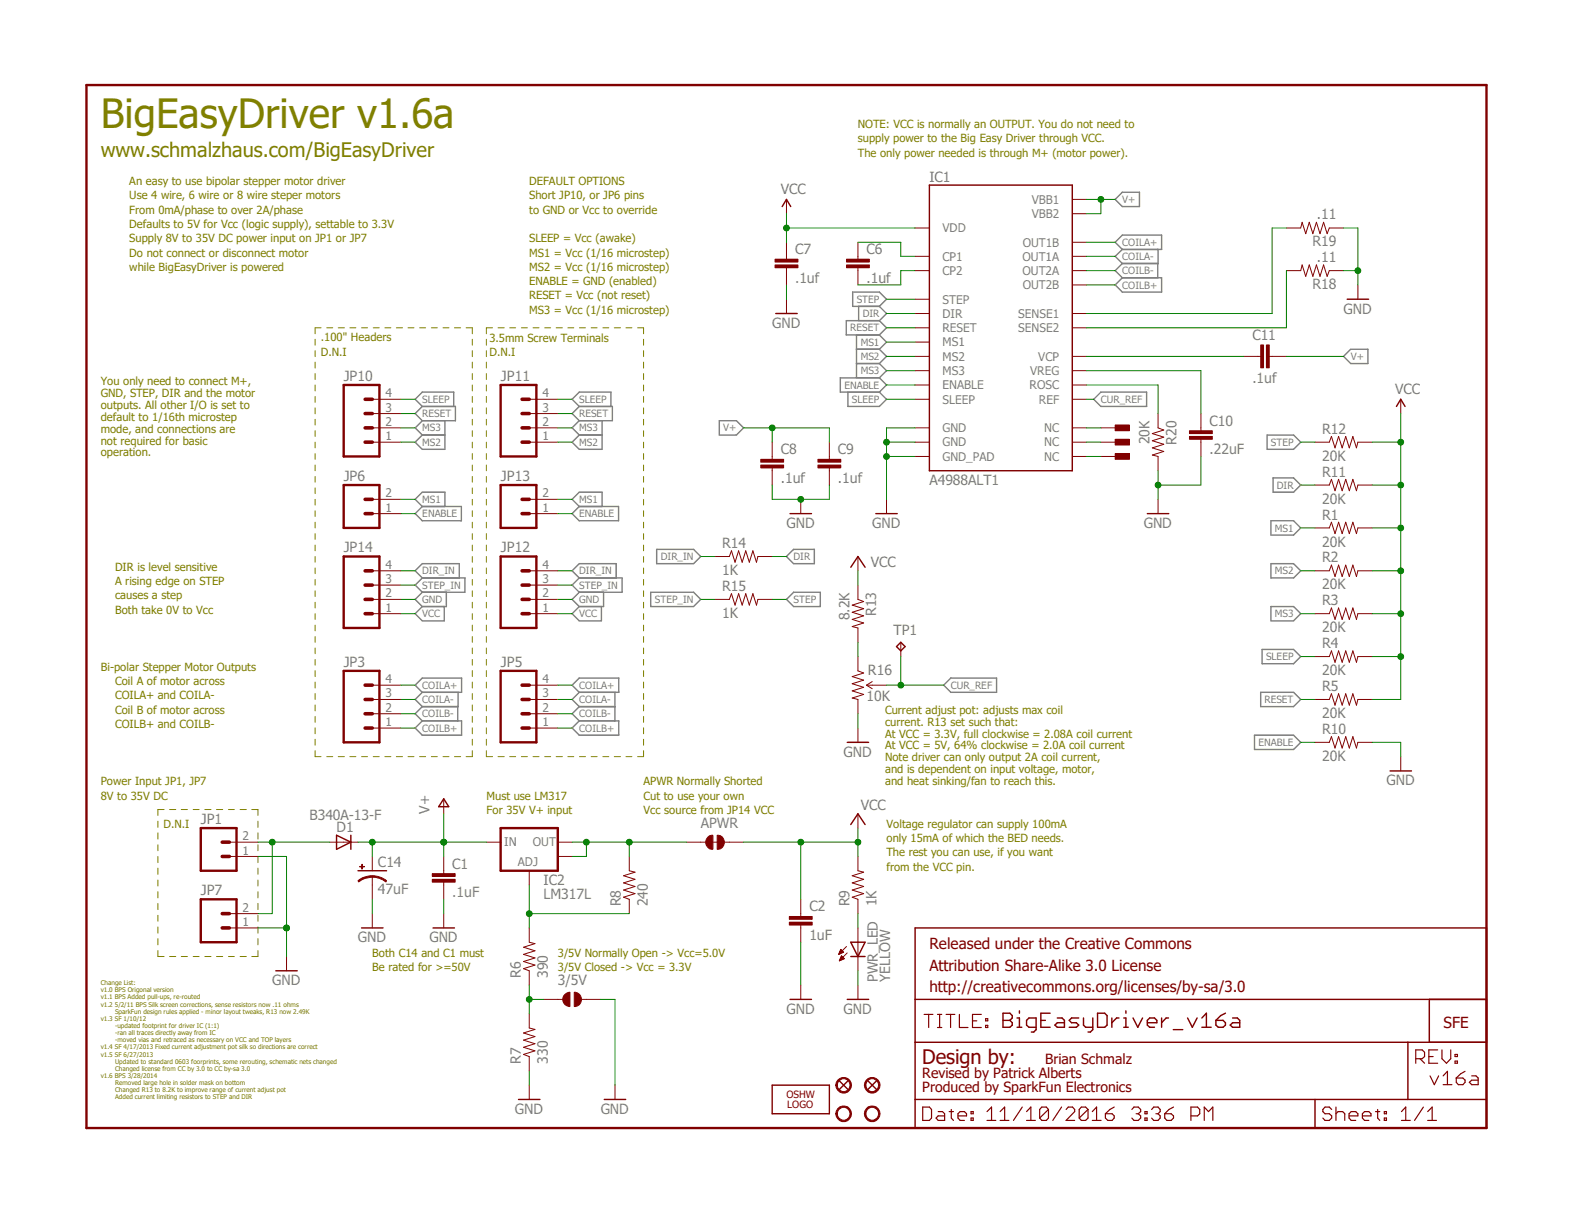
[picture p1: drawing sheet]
<svg xmlns="http://www.w3.org/2000/svg" width="279mm" height="216mm" viewBox="0 0 279 216" stroke-linecap="round" stroke-linejoin="round" font-family="sans-serif">
<path d="M14.9 14.9l249.6 186.1M264.5 14.9l-249.6 186.1" fill="none" stroke="#fff" stroke-width=".18"/>
<g fill="none" stroke="#808000" stroke-width=".18">
<path d="M57.1 58.3h-1.1v1M58.1 58.3h1M60.1 58.3h1.1M62.2 58.3h1M64.3 58.3h1M66.3 58.3h1.1M68.4 58.3h1.1M70.4 58.3h1.1M72.5 58.3h1.1M74.6 58.3h1M76.7 58.3h1M78.7 58.3h1.1"/>
<path d="M80.8 58.3h1.1M82.8 58.3h1.1v1M87.5 58.3h-1.1v1M88.5 58.3h1.1M90.6 58.3h1.1M92.7 58.3h1M94.7 58.3h1.1M96.8 58.3h1.1M98.8 58.3h1.1M100.9 58.3h1.1M103 58.3h1.1M105.1 58.3h1"/>
<path d="M107.1 58.3h1.1M109.2 58.3h1.1M111.3 58.3h1M113.3 58.3h1.1v1M56 60.3v1M56 62.3v1.1M56 64.3v1.1M56 66.4v1M56 68.4v1.1M56 70.4v1.1M56 72.5v1M56 74.5v1"/>
<path d="M56 76.5v1.1M56 78.6v1M83.9 60.3v1M83.9 62.3v1.1M83.9 64.3v1.1M83.9 66.4v1M83.9 68.4v1.1M83.9 70.4v1.1M83.9 72.5v1M83.9 74.5v1M83.9 76.5v1.1M83.9 78.6v1"/>
<path d="M86.4 60.3v1M86.4 62.3v1.1M86.4 64.3v1.1M86.4 66.4v1M86.4 68.4v1.1M86.4 70.4v1.1M86.4 72.5v1M86.4 74.5v1M86.4 76.5v1.1M86.4 78.6v1M114.4 60.3v1M114.4 62.3v1.1"/>
<path d="M114.4 64.3v1.1M114.4 66.4v1M114.4 68.4v1.1M114.4 70.4v1.1M114.4 72.5v1M114.4 74.5v1M114.4 76.5v1.1M114.4 78.6v1M56 80.6v1M56 82.6v1.1M56 84.7v1M56 86.7v1"/>
<path d="M56 88.7v1M56 90.8v1M56 92.8v1M56 94.8v1M56 96.9v1M56 98.9v1M83.9 80.6v1M83.9 82.6v1.1M83.9 84.7v1M83.9 86.7v1M83.9 88.7v1M83.9 90.8v1"/>
<path d="M83.9 92.8v1M83.9 94.8v1M83.9 96.9v1M83.9 98.9v1M86.4 80.6v1M86.4 82.6v1.1M86.4 84.7v1M86.4 86.7v1M86.4 88.7v1M86.4 90.8v1M86.4 92.8v1M86.4 94.8v1"/>
<path d="M86.4 96.9v1M86.4 98.9v1M114.4 80.6v1M114.4 82.6v1.1M114.4 84.7v1M114.4 86.7v1M114.4 88.7v1M114.4 90.8v1M114.4 92.8v1M114.4 94.8v1M114.4 96.9v1M114.4 98.9v1"/>
<path d="M56 100.9v1M56 103v1M56 105v1M56 107v1M56 109.1v1M56 111.1v1M56 113.1v1M56 115.1v1.1M56 117.2v1M56 119.2v1M83.9 100.9v1M83.9 103v1"/>
<path d="M83.9 105v1M83.9 107v1M83.9 109.1v1M83.9 111.1v1M83.9 113.1v1M83.9 115.1v1.1M83.9 117.2v1M83.9 119.2v1M86.4 100.9v1M86.4 103v1M86.4 105v1M86.4 107v1"/>
<path d="M86.4 109.1v1M86.4 111.1v1M86.4 113.1v1M86.4 115.1v1.1M86.4 117.2v1M86.4 119.2v1M114.4 100.9v1M114.4 103v1M114.4 105v1M114.4 107v1M114.4 109.1v1M114.4 111.1v1"/>
<path d="M114.4 113.1v1M114.4 115.1v1.1M114.4 117.2v1M114.4 119.2v1M56 133.4v1.1h1.1M56 121.2v1.1M56 123.2v1.1M56 125.3v1M56 127.3v1.1M56 129.3v1.1M56 131.4v1M58.1 134.5h1"/>
<path d="M60.1 134.5h1.1M62.2 134.5h1M64.3 134.5h1M66.3 134.5h1.1M68.4 134.5h1.1M70.4 134.5h1.1M72.5 134.5h1.1M74.6 134.5h1M76.7 134.5h1M78.7 134.5h1.1M80.8 134.5h1.1M83.9 121.2v1.1"/>
<path d="M83.9 123.2v1.1M83.9 125.3v1M83.9 127.3v1.1M83.9 129.3v1.1M83.9 131.4v1M83.9 133.4v1.1h-1.1M86.4 133.4v1.1h1.1M86.4 121.2v1.1M86.4 123.2v1.1M86.4 125.3v1M86.4 127.3v1.1M86.4 129.3v1.1"/>
<path d="M86.4 131.4v1M88.5 134.5h1.1M90.6 134.5h1.1M92.7 134.5h1M94.7 134.5h1.1M96.8 134.5h1.1M98.8 134.5h1.1M100.9 134.5h1.1M103 134.5h1.1M105.1 134.5h1M107.1 134.5h1.1M109.2 134.5h1.1"/>
<path d="M111.3 134.5h1M114.4 133.4v1.1h-1.1M114.4 121.2v1.1M114.4 123.2v1.1M114.4 125.3v1M114.4 127.3v1.1M114.4 129.3v1.1M114.4 131.4v1M28.1 145.9v1.1M28.1 148v1.1M28.1 150.1v1.1M28.1 152.2v1.1"/>
<path d="M28.1 154.3v1.1M28.1 156.4v1M28.1 158.5v1.1M29.2 143.8h-1.1v1.1M30.1 143.8h1.1M32.2 143.8h1.1M34.3 143.8h1.1M36.4 143.8h1.1M38.5 143.8h1.1M40.6 143.8h1.1M42.7 143.8h1.1M44.7 143.8h1.1v1.1"/>
<path d="M45.8 145.9v1.1M45.8 148v1.1M45.8 150.1v1.1M45.8 152.2v1.1M45.8 154.3v1.1M45.8 156.4v1M45.8 158.5v1.1M28.1 168.9v1.1h1.1M28.1 160.5v1.1M28.1 162.6v1.1M28.1 164.7v1.1M28.1 166.8v1.1"/>
<path d="M30.1 170h1.1M32.2 170h1.1M34.3 170h1.1M36.4 170h1.1M38.5 170h1.1M40.6 170h1.1M42.7 170h1.1M45.8 160.5v1.1M45.8 162.6v1.1M45.8 164.7v1.1M45.8 166.8v1.1M45.8 168.9v1.1h-1.1"/>
</g>
<g fill="none" stroke="#808080" stroke-width=".25">
<path d="M198.2 35.4l1.3-1.2h3v2.5h-3zM151.6 51.9h4.7l1.3 1.3-1.3 1.2h-4.7zM152.2 59.5v7.6M152.6 54.4v2.6M156.3 54.4l1.3 1.3-1.3 1.3M156.3 57h-5.9v2.5h5.9M156.3 59.5l1.3 1.3-1.3 1.3M156.3 57l1.3 1.3-1.3 1.2M198.2 50.6l1.3-1.2h7v2.5h-7zM198.2 43.1l1.3-1.3h7v2.5h-7zM199.5 46.8l-1.3 1.3 1.3 1.3M199.5 44.3l-1.3 1.3 1.3 1.2"/>
<path d="M205.8 46.8v2.6M205.8 44.3v2.5h-6.3M75.1 77.3h4M75.1 72.2h5.8v2.6h-5.8M75.1 72.2l-1.3-1.2 1.3-1.3h5.5v2.5M75.1 72.2l-1.3 1.3 1.3 1.3M75.1 74.8l-1.3 1.2 1.3 1.3M79.1 74.8v5h-4l-1.3-1.2 1.3-1.3M103 77.3h4M103 72.2h5.8v2.6h-5.8M103 72.2l-1.3-1.2 1.3-1.3h5.6v2.5M103 72.2l-1.3 1.3 1.3 1.3"/>
<path d="M103 74.8l-1.3 1.2 1.3 1.3M107 74.8v5h-4l-1.3-1.2 1.3-1.3M127.8 74.8h3.1l1.3 1.2-1.3 1.3h-3.1zM150.7 69.7v2.5h5.6l1.3-1.2-1.3-1.3M152.2 62.1h4.1M152.2 64.6h4.1M156.3 67.1h-6.9v2.6h6.9M156.3 62.1l1.3 1.2-1.3 1.3M156.3 67.1l1.3 1.3-1.3 1.3M156.3 64.6l1.3 1.3-1.3 1.2M194.4 71l1.3-1.3h8.1v2.5h-8.1zM225.2 77.3h4.7l1.3 1.3-1.3 1.2h-4.7z"/>
<path d="M238.8 63.3l1.3-1.2h3v2.5h-3zM75.1 90l-1.3-1.3 1.3-1.2h4v2.5M75.1 90h6.9v2.5h-6.9l-1.3-1.2zM103 90l-1.3-1.3 1.3-1.2h4v2.5M103 90h6.9v2.5h-6.9l-1.3-1.2zM116.7 97.6h6.6l1.2 1.3-1.2 1.3h-6.6zM139.8 98.9l1.3-1.3h3.6v2.6h-3.6zM225.9 92.5h4l1.3 1.3-1.3 1.3h-4zM226.3 84.9h3.6l1.3 1.3-1.3 1.3h-3.6zM75.1 105.2l-1.3 1.3 1.3 1.3M75.1 102.7h7.5v2.5h-7.5M75.1 107.8l-1.3 1.3 1.3 1.2h3.9v-2.5"/>
<path d="M75.1 102.7l-1.3-1.3 1.3-1.2h6.5v2.5M75.1 102.7l-1.3 1.3 1.3 1.2M79.3 105.2v2.6h-4.2M103 102.7h7.6v2.5h-7.6M103 105.2l-1.3 1.3 1.3 1.3M103 107.8l-1.3 1.3 1.3 1.2h3.9v-2.5M103 102.7l-1.3-1.3 1.3-1.2h6.5v2.5M103 102.7l-1.3 1.3 1.3 1.2M107.3 105.2v2.6h-4.3M115.7 105.2h7.6l1.2 1.3-1.2 1.3h-7.6zM141.1 105.2h4.7v2.6h-4.7l-1.3-1.3zM224.3 115.4h5.6l1.3 1.3-1.3 1.2h-5.6z"/>
<path d="M225.9 107.8h4l1.3 1.3-1.3 1.2h-4zM225.9 100.2h4l1.3 1.2-1.3 1.3h-4zM73.8 121.8l1.3-1.3h6.9v2.5h-6.9zM73.8 129.4l1.3-1.3h6.9v2.5h-6.9zM75.1 125.6l-1.3 1.2 1.3 1.3M75.1 123l-1.3 1.3 1.3 1.3M81.4 125.6v2.5M81.4 123v2.6h-6.3M101.7 121.8l1.3-1.3h7v2.5h-7zM103 128.1h7v2.5h-7l-1.3-1.2zM103 125.6h6.3M103 125.6l-1.3 1.2 1.3 1.3"/>
<path d="M103 123l-1.3 1.3 1.3 1.3M109.3 123v5.1M167.7 121.8l1.3-1.3h8.1v2.5h-8.1zM223 130.6h6.9l1.3 1.3-1.3 1.3h-6.9zM224.1 123h5.8l1.3 1.3-1.3 1.3h-5.8z"/>
</g>
<g fill="none" stroke="#800000" stroke-width=".18">
<path d="M152.5 98.9v2.5M152.5 129.4v2.5M78.9 142.1v2.5M78.9 154.7v.5M78.9 156.8v.5M111.8 152.2v2.5l1.1 .3-2.1 .6 2.1 .7-2.1 .6 2.1 .6-2.1 .7 2.1 .6-2.1 .6 1 .4v2.5M126.6 149.6h1M152.5 144.6v2.6M152.5 152.2v2.5l1 .3-2 .6 2 .7-2 .6 2 .6-2 .7 2 .6-2 .6 1 .4v2.5M94.1 164.9v2.5l1 .3-2.1 .6 2.1 .7-2.1 .6 2.1 .6-2.1 .7 2.1 .6-2.1 .6 1.1 .4v2.5M149.1 169.5h.1M149.1 169.5h.3"/>
<path d="M149.2 169.3h.4M149.2 169.2h.7M149.2 170.7h.1M149.3 169.1h.5M149.3 170.6h.2M149.3 170.5h.4M149.3 169h.4M149.3 170.4h.6M149.4 168.9h.2M149.4 170.3h.6M149.4 168.8h.2M149.4 170.2h.5"/>
<path d="M149.4 168.7l.5 .5-.8 .4zM149.4 168.7h.1M149.4 170.1h.5M149.5 170.1h.3M149.5 170h.2M149.6 169.8l.5 .5-.9 .4zM149.6 169.9h.1M150.5 168.2l-1.4 1.4M150.6 169.3l-1.4 1.4M152.5 164.9v7.6"/>
</g>
<g fill="none" stroke="#800000" stroke-width=".21">
<path d="M164 196.7h1.2l.4 .4v1.6l-.4 .4h-1.2zM164.3 180.3h1.5M165.1 180.3v2.3M166.6 180.3h.8M166.6 182.6h.8M166.8 197.5h.7l.4 .4v1.2h-1.1l-.4-.4 .4-.4h1.1M167 180.3v2.3M168.1 180.3h1.6M168.7 197.5h.8M169 180.3v2.3M169.1 197.1v1.6l.4 .4M170.3 198.3h1.5v-.4l-.4-.4h-.8l-.3 .4v.8l.3 .4h.8"/>
<path d="M170.5 180.3v2.3h1.5M172.6 198.7h.4v.4h-.4zM172.6 197.5h.4v.4h-.4zM172.8 181.4h.8M174.4 180.3h-1.6v2.3h1.6M175.2 182.2h.4v.4h-.4zM175.2 181h.4v.4h-.4zM175.4 199.1h1.6M175.4 197.5l.8-.8v2.4M177.8 199.1h1.5M177.8 197.5l.8-.8v2.4M181.7 196.7l-1.6 2.4"/>
<path d="M182.5 199.1h1.5M182.5 197.5l.7-.8v2.4M186.4 197.1v1.6l-.4 .4h-.8l-.4-.4M186.4 197.1l-.4-.4h-.8l-.4 .4v1.6M186.4 197.1l-1.6 1.6M188.7 196.7l-1.6 2.4M189.5 197.1l.4-.4h.7l.4 .4v.4l-1.5 1.6h1.5M193.4 197.1v1.6l-.4 .4h-.8l-.4-.4M193.4 197.1l-.4-.4h-.8l-.4 .4v1.6M193.4 197.1l-1.6 1.6M194.1 199.1h1.6M194.1 197.5l.8-.8v2.4"/>
<path d="M196.5 197.9h1.2l.3 .4v.4l-.3 .4h-.8l-.4-.4zM198 196.7l-.7 .4-.8 .8M201.2 197.1l.3-.4h.8l.4 .4v.4l-.4 .4M201.9 197.9h.4M202.3 197.9l.4 .4v.4l-.4 .4h-.8l-.3-.4M203.5 198.7h.4v.4h-.4zM203.5 197.5h.4v.4h-.4zM204.7 197.1l.4-.4h.7l.4 .4v.4l-.4 .4M205.4 197.9h.4M205.8 197.9l.4 .4v.4l-.4 .4h-.7l-.4-.4M207 197.9h1.2l.4 .4v.4l-.4 .4h-.8l-.4-.4zM208.6 196.7l-.8 .4-.8 .8"/>
<path d="M211.7 198.3h1.2l.3-.4v-.8l-.3-.4h-1.2v2.4M214 199.1v-2.4l.8 .8 .8-.8v2.4M236.7 197.1l-.4-.4h-.8l-.4 .4v.4l.4 .4h.8l.4 .4v.4l-.4 .4h-.8l-.4-.4M237.4 197.9l.4-.4h.8l.4 .4v1.2M237.4 196.7v2.4M239.8 198.3h1.5v-.4l-.3-.4h-.8l-.4 .4v.8l.4 .4h.8M242.1 198.3h1.6v-.4l-.4-.4h-.8l-.4 .4v.8l.4 .4h.8M244.5 197.5h.7M244.9 197.1v1.6l.3 .4M246 198.7h.4v.4h-.4zM246 197.5h.4v.4h-.4zM249.1 199.1h1.6"/>
<path d="M249.1 197.5l.8-.8v2.4M251.6 188.1h1.2l.4-.4v-.7l-.4-.4h-1.2v2.3M252.4 188.1l.8 .8M253 196.7l-1.6 2.4M253.7 199.1h1.6M253.7 197.5l.9-.8v2.4M254 187.7h.7M254.2 191.2l.7 1.5 .8-1.5M255.5 186.6h-1.5v2.3h1.5M256.3 186.6v1.5l.8 .8 .8-.8v-1.5M256.5 191.2l.8-.8v2.3M256.5 192.7h1.6"/>
<path d="M258.6 188.6h.4v.3h-.4zM258.6 187.4h.4v.3h-.4zM258.8 191.6h1.2l.4 .3v.4l-.4 .4h-.8l-.4-.4zM260.4 190.4l-.8 .4-.8 .8M261.6 191.2h.7l.4 .4v1.1h-1.1l-.4-.4 .4-.4h1.1"/>
</g>
<g fill="none" stroke="#800000" stroke-width=".25">
<path d="M151.2 100.8l1.3-1.9 1.3 1.9M150.6 131.9h3.8M78.9 141.9l.9 1.4h-1.8zM151.2 146.5l1.3-1.9 1.3 1.9M151.2 167.4h2.6l-1.3 2.6zM151.2 170h2.6M162.6 164.9h101.6v35.5h-101.6zM162.6 177.6h101.6M181.2 179.6v.4M200.1 179.6v.4M162.6 185.2h101.6M162.6 195.4h101.6"/>
<path d="M178.3 180h1.2l.4 .5v.4l-.4 .4 .4 .4v.5l-.4 .3h-1.2zM178.3 181.3h1.2M180.8 182.5h.8M180.8 180.9h.4v1.6M184.1 182.5h-1.2l-.4-.3v-.9l.4-.4h1.2v2.1l-.4 .4h-.4M185 181.3h.8M186.6 180h-1.6v2.5h1.6M187.9 180.9h.9l.4 .4v1.2h-1.3l-.4-.3 .4-.5h1.3M191.7 180.9h-1.2l-.5 .4 .5 .4h.8l.4 .5-.4 .3h-1.3M192.6 180.9v1.3l.4 .3h1.2M194.2 180.9v2.1l-.4 .4h-.4M195.1 180h1.2l.5 .5v1.7l-.5 .3h-1.2z"/>
<path d="M197.6 180.9v1.6M198.9 180.9h-.4l-.9 .8M199.7 182.5h.8M199.7 180.9h.4v1.6M201.4 180.9l.8 1.6 .9-1.6M203.9 181.7h1.7v-.4l-.4-.4h-.9l-.4 .4v.9l.4 .3h.9M206.5 180.9v1.6M207.7 180.9h-.4l-.8 .8M208.5 183h1.7M211.1 180.9l.8 1.6 .9-1.6M213.6 182.5h1.7M213.6 180.9l.8-.9v2.5"/>
<path d="M216.1 181.3h1.3l.4 .4v.5l-.4 .3h-.9l-.4-.3zM217.8 180l-.8 .5-.9 .8M219.1 180.9h.8l.4 .4v1.2h-1.2l-.4-.3 .4-.5h1.2M233.7 195.4v5M250.2 185.2v10.2"/>
</g>
<path d="M15.4 15.1h248.8v185.3h-248.8z" fill="none" stroke="#800000" stroke-width=".42"/>
<path d="M76.8 156.3h4.1v.5h-4.1z" fill-rule="evenodd" fill="#800000"/>
<path d="M76.8 156.3h4.1v.5h-4.1z" fill="none" stroke="#800000" stroke-width=".18"/>
<path d="M76.8 155.2h4.1v.5h-4.1z" fill-rule="evenodd" fill="#800000"/>
<path d="M76.8 155.2h4.1v.5h-4.1zM78.9 152.2v2.5M78.9 157.3v2.5M86.4 149.6h2.6M94.1 154.7v2.6M99.1 149.6h2.6M99.1 152.2h2.6" fill="none" stroke="#800000" stroke-width=".18"/>
<path d="M89 147.2h10.1v7.5h-10.1z" fill="none" stroke="#800000" stroke-width=".42"/>
<path d="M127.5 148.4a1.25 1.25 0 0 1 1.3 1.3 1.25 1.25 0 0 1-1.3 1.2z" fill-rule="evenodd" fill="#800000"/>
<path d="M127.5 148.4a1.25 1.25 0 0 1 1.3 1.3 1.25 1.25 0 0 1-1.3 1.2z" fill="none" stroke="#800000" stroke-width=".18"/>
<path d="M125.8 148.8l.3-.3 .6-.1v2.5a1.25 1.25 0 0 1-1.2-.8 1.25 1.25 0 0 1 .3-1.3z" fill-rule="evenodd" fill="#800000"/>
<path d="M122 149.6h3.4M125.8 148.8l.3-.3 .6-.1v2.5a1.25 1.25 0 0 1-1.2-.8 1.25 1.25 0 0 1 .3-1.3zM128.7 149.6h3.5" fill="none" stroke="#800000" stroke-width=".18"/>
<path d="M102.1 176.3a1.27 1.27 0 0 1 1.3 1.3 1.27 1.27 0 0 1-1.3 1.3z" fill-rule="evenodd" fill="#800000"/>
<path d="M102.1 176.3a1.27 1.27 0 0 1 1.3 1.3 1.27 1.27 0 0 1-1.3 1.3z" fill="none" stroke="#800000" stroke-width=".18"/>
<path d="M100.4 176.7l.4-.3 .5-.1v2.6a1.25 1.25 0 0 1-1.2-.8 1.25 1.25 0 0 1 .3-1.4z" fill-rule="evenodd" fill="#800000"/>
<g fill="none" stroke="#800000" stroke-width=".18">
<path d="M152.5 116.7v2.5l1 .4-2 .6 2 .7-2 .6 2 .6-2 .7 2 .6-2 .6 1 .3v2.5M160.1 114.1v2.6M154 121.8l1 .6M154 121.8h3.6M155 121.1l-1 .7M50.9 170v2.5M66.2 162.3v2.6M78.9 162.3v2.6M96.6 177.6h3.4M100.4 176.7l.4-.3 .5-.1v2.6a1.25 1.25 0 0 1-1.2-.8 1.25 1.25 0 0 1 .3-1.4zM103.3 177.6h3.5M142.3 175v2.6"/>
<path d="M152.5 175v2.6M94.1 180.1v2.6l1 .2-2.1 .7 2.1 .6-2.1 .6 2.1 .7-2.1 .6 2.1 .6-2.1 .7 1.1 .3v2.6M94.1 192.8v2.6M109.3 192.8v2.6"/>
</g>
<path d="M159.3 114.9l.8-.8 .8 .8-.8 .8zM49 172.5h3.8M64.3 164.9h3.8M77 164.9h3.8M140.4 177.6h3.8M150.6 177.6h3.8M254 177.6h10.2v7.6h-10.2zM92.2 195.4h3.8M107.4 195.4h3.8" fill="none" stroke="#800000" stroke-width=".25"/>
<path d="M148.9 197a1.39 1.39 0 0 1 2.2 .2 1.39 1.39 0 0 1-.8 2.1 1.39 1.39 0 0 1-1.8-1.4h.3a1.13 1.13 0 0 1 1.5-1.1 1.13 1.13 0 0 1 .6 1.7 1.13 1.13 0 0 1-1.8 .1l-.3-.7h-.3z" fill-rule="evenodd" fill="#800000"/>
<path d="M148.9 197a1.39 1.39 0 0 1 2.2 .2 1.39 1.39 0 0 1-.8 2.1 1.39 1.39 0 0 1-1.8-1.4h.3a1.13 1.13 0 0 1 1.5-1.1 1.13 1.13 0 0 1 .6 1.7 1.13 1.13 0 0 1-1.8 .1l-.3-.7h-.3z" fill="none" stroke="#800000" stroke-width=".18"/>
<path d="M154 197a1.39 1.39 0 0 1 2.2 .2 1.39 1.39 0 0 1-.8 2.1 1.39 1.39 0 0 1-1.8-1.4h.3a1.13 1.13 0 0 1 1.4-1.1 1.13 1.13 0 0 1 .7 1.7 1.13 1.13 0 0 1-1.9 .1l-.2-.7h-.3z" fill-rule="evenodd" fill="#800000"/>
<g fill="none" stroke="#800000" stroke-width=".18">
<path d="M190.6 35.4h2.5M190.6 38h2.5M152.5 45.6v.5M152.5 47.6v.5M162.6 48.1h2.6M162.6 40.5h2.6M162.6 45.6h2.6M162.6 55.7h2.6M162.6 58.3h2.6M162.6 53.2h2.6M190.6 48.1h2.5M190.6 45.6h2.5"/>
<path d="M190.6 55.7h2.5M190.6 43.1h2.5M190.6 50.6h2.5M190.6 58.3h2.5M228.6 48.1h2.6l.2-1 .7 2 .6-2 .6 2 .7-2 .6 2 .6-2 .7 2 .4-1h2.5M228.6 40.5h2.6l.2-1 .7 2 .6-2 .6 2 .7-2 .6 2 .6-2 .7 2 .4-1h2.5M241.3 50.6v2.6M162.6 68.4h2.6M162.6 76h2.6M162.6 78.6h2.6M162.6 60.8h2.6M162.6 63.3h2.6"/>
<path d="M162.6 65.9h2.6M162.6 71h2.6M190.6 68.4h2.5M190.6 76h2.5M190.6 78.6h2.5M190.6 63.3h2.5M190.6 65.9h2.5M190.6 71h2.5M205.8 73.5v2.5l1 .4-2 .6 2 .7-2 .6 2 .7-2 .6 2 .6-2 .7 1 .2v2.6M66.2 91.3h5M66.2 88.7h5M157.6 88.7v2.6"/>
<path d="M162.6 81.1h2.6M190.6 81.1h2.5M205.8 88.7v2.6M66.2 129.4h5M66.2 126.8h5M66.2 124.3h5M66.2 121.8h5M40.8 152.2h5M40.8 149.6h5M154 197a1.39 1.39 0 0 1 2.2 .2 1.39 1.39 0 0 1-.8 2.1 1.39 1.39 0 0 1-1.8-1.4h.3a1.13 1.13 0 0 1 1.4-1.1 1.13 1.13 0 0 1 .7 1.7 1.13 1.13 0 0 1-1.9 .1l-.2-.7h-.3z"/>
</g>
<path d="M61.1 86.2h6.3v7.6h-6.3zM61.1 119.2h6.3v12.7h-6.3zM35.7 147.2h6.3v7.5h-6.3z" fill="none" stroke="#800000" stroke-width=".42"/>
<path d="M64.9 88.7h1.3M64.9 91.3h1.3M64.9 124.3h1.3M64.9 126.8h1.3M64.9 129.4h1.3M64.9 121.8h1.3M39.5 149.6h1.3M39.5 152.2h1.3" fill="none" stroke="#800000" stroke-width=".63"/>
<path d="M165.2 32.9h25.4v50.8h-25.4zM239.4 53.2h3.8M155.7 91.3h3.8M203.9 91.3h3.8" fill="none" stroke="#800000" stroke-width=".25"/>
<path d="M150.5 47.1h4v.5h-4z" fill-rule="evenodd" fill="#800000"/>
<path d="M150.5 47.1h4v.5h-4z" fill="none" stroke="#800000" stroke-width=".18"/>
<path d="M150.5 46.1h4v.5h-4z" fill-rule="evenodd" fill="#800000"/>
<path d="M139.8 45.6v.5M139.8 47.6v.5M150.5 46.1h4v.5h-4zM152.5 43.1v2.5M152.5 48.1v2.5" fill="none" stroke="#800000" stroke-width=".18"/>
<path d="M137.8 47.1h4v.5h-4z" fill-rule="evenodd" fill="#800000"/>
<path d="M137.8 47.1h4v.5h-4z" fill="none" stroke="#800000" stroke-width=".18"/>
<path d="M137.8 46.1h4v.5h-4z" fill-rule="evenodd" fill="#800000"/>
<path d="M139.8 35.4v2.6M137.8 46.1h4v.5h-4zM139.8 43.1v2.5M139.8 48.1v2.5M139.8 53.2v2.5M137.2 81.1v.5M137.2 83.1v.6" fill="none" stroke="#800000" stroke-width=".18"/>
<path d="M139 36.7l.8-1.3 .7 1.3M137.9 55.7h3.8" fill="none" stroke="#800000" stroke-width=".25"/>
<path d="M135.2 82.6h4.1v.5h-4.1z" fill-rule="evenodd" fill="#800000"/>
<path d="M135.2 82.6h4.1v.5h-4.1z" fill="none" stroke="#800000" stroke-width=".18"/>
<path d="M135.2 81.6h4.1v.5h-4.1z" fill-rule="evenodd" fill="#800000"/>
<path d="M137.2 78.6v2.5M135.2 81.6h4.1v.5h-4.1zM137.2 83.7v2.5M147.4 81.1v.5M147.4 83.1v.6" fill="none" stroke="#800000" stroke-width=".18"/>
<path d="M145.4 82.6h4v.5h-4z" fill-rule="evenodd" fill="#800000"/>
<path d="M145.4 82.6h4v.5h-4z" fill="none" stroke="#800000" stroke-width=".18"/>
<path d="M145.4 81.6h4v.5h-4z" fill-rule="evenodd" fill="#800000"/>
<path d="M147.4 78.6v2.5M213.4 76v.5M213.4 78.1v.5M142.3 88.7v2.6M145.4 81.6h4v.5h-4zM147.4 83.7v2.5" fill="none" stroke="#800000" stroke-width=".18"/>
<path d="M140.4 91.3h3.8" fill="none" stroke="#800000" stroke-width=".25"/>
<path d="M211.4 77.6h4.1v.5h-4.1z" fill-rule="evenodd" fill="#800000"/>
<path d="M211.4 77.6h4.1v.5h-4.1z" fill="none" stroke="#800000" stroke-width=".18"/>
<path d="M211.4 76.5h4.1v.5h-4.1z" fill-rule="evenodd" fill="#800000"/>
<path d="M211.4 76.5h4.1v.5h-4.1zM213.4 73.5v2.5M213.4 78.6v2.5M223.6 63.3h.5M225.6 63.3h.5" fill="none" stroke="#800000" stroke-width=".18"/>
<path d="M225.1 61.3h.5v4.1h-.5z" fill-rule="evenodd" fill="#800000"/>
<path d="M225.1 61.3h.5v4.1h-.5z" fill="none" stroke="#800000" stroke-width=".18"/>
<path d="M224.1 61.3h.5v4.1h-.5z" fill-rule="evenodd" fill="#800000"/>
<path d="M221.1 63.3h2.5M224.1 61.3h.5v4.1h-.5zM226.1 63.3h2.5M58.5 149.6h5.1M66.2 155.7v1.6" fill="none" stroke="#800000" stroke-width=".18"/>
<path d="M59.8 148.4l2.6 1.2-2.6 1.3zM62.4 148.4v2.5M63.6 154.7h5.1" fill="none" stroke="#800000" stroke-width=".25"/>
<path d="M66.2 155.6a4 4 0 0 1 2.5 .9l-.1 .2a3.8 3.8 0 0 0-2.4-.8z" fill-rule="evenodd" fill="#800000"/>
<path d="M66.2 155.6a4 4 0 0 1 2.5 .9l-.1 .2a3.8 3.8 0 0 0-2.4-.8z" fill="none" stroke="#800000" stroke-width=".18"/>
<path d="M63.6 156.5a3.6 3.6 0 0 1 2.6-.9v.3a3.8 3.8 0 0 0-2.4 .8z" fill-rule="evenodd" fill="#800000"/>
<path d="M63.6 156.5a3.6 3.6 0 0 1 2.6-.9v.3a3.8 3.8 0 0 0-2.4 .8z" fill="none" stroke="#800000" stroke-width=".18"/>
<path d="M63.9 154l.9 .1z" fill-rule="evenodd" fill="#800000"/>
<path d="M63.9 154l.9 .1z" fill="none" stroke="#800000" stroke-width=".18"/>
<path d="M64.3 153.6l.1 .8z" fill-rule="evenodd" fill="#800000"/>
<g fill="none" stroke="#800000" stroke-width=".18">
<path d="M66.2 78.6h5M66.2 76h5M66.2 73.5h5M66.2 71h5M94.1 78.6h5M94.1 76h5M94.1 73.5h5M94.1 71h5M233.7 78.6h2.6l.3-1 .7 2 .6-2 .6 2 .7-2 .6 2 .7-2 .6 2 .2-1h2.6M249 71v2.5M94.1 91.3h5M94.1 88.7h5"/>
<path d="M233.7 93.8h2.6l.3-1 .7 2 .6-2 .6 2 .7-2 .6 2 .7-2 .6 2 .2-1h2.6M233.7 86.2h2.6l.3-1 .7 2 .6-2 .6 2 .7-2 .6 2 .7-2 .6 2 .2-1h2.6M66.2 101.4h5M66.2 109.1h5M66.2 106.5h5M66.2 104h5M94.1 101.4h5M94.1 109.1h5M94.1 106.5h5M94.1 104h5M152.5 104v2.5l1 .4-2 .6 2 .7-2 .6 2 .6-2 .7 2 .6-2 .6 1 .3v2.5M233.7 101.4h2.6l.3-1 .7 2 .6-2 .6 2 .7-2 .6 2 .7-2 .6 2 .2-1h2.6"/>
<path d="M233.7 109.1h2.6l.3-1.1 .7 2.1 .6-2.1 .6 2.1 .7-2.1 .6 2.1 .7-2.1 .6 2.1 .2-1h2.6M233.7 116.7h2.6l.3-1 .7 2 .6-2 .6 2 .7-2 .6 2 .7-2 .6 2 .2-1h2.6M94.1 129.4h5M94.1 126.8h5M94.1 124.3h5M94.1 121.8h5M233.7 124.3h2.6l.3-1 .7 2 .6-2 .6 2 .7-2 .6 2 .7-2 .6 2 .2-1h2.6M233.7 131.9h2.6l.3-1 .7 2 .6-2 .6 2 .7-2 .6 2 .7-2 .6 2 .2-1h2.6M249 134.5v2.5M64.3 153.6l.1 .8zM66.2 152.2v2.5M66.2 157.3v2.5"/>
<path d="M40.8 164.9h5M40.8 162.3h5M142.3 162.3v.6M142.3 164.4v.5"/>
</g>
<path d="M61.1 68.4h6.3v12.7h-6.3zM89 68.4h6.3v12.7h-6.3zM61.1 98.9h6.3v12.7h-6.3zM89 86.2h6.3v7.6h-6.3zM89 98.9h6.3v12.7h-6.3zM89 119.2h6.3v12.7h-6.3zM35.7 159.8h6.3v7.6h-6.3z" fill="none" stroke="#800000" stroke-width=".42"/>
<g fill="none" stroke="#800000" stroke-width=".63">
<path d="M64.9 73.5h1.3M64.9 76h1.3M64.9 78.6h1.3M64.9 71h1.3M92.8 73.5h1.3M92.8 76h1.3M92.8 78.6h1.3M92.8 71h1.3M92.8 88.7h1.3M92.8 91.3h1.3M64.9 104h1.3M64.9 106.5h1.3"/>
<path d="M64.9 109.1h1.3M64.9 101.4h1.3M92.8 104h1.3M92.8 106.5h1.3M92.8 109.1h1.3M92.8 101.4h1.3M92.8 124.3h1.3M92.8 126.8h1.3M92.8 129.4h1.3M92.8 121.8h1.3M39.5 162.3h1.3M39.5 164.9h1.3"/>
</g>
<path d="M248.2 72.2l.8-1.2 .7 1.2M247.1 137h3.8" fill="none" stroke="#800000" stroke-width=".25"/>
<path d="M140.3 163.9h4.1v.5h-4.1z" fill-rule="evenodd" fill="#800000"/>
<path d="M140.3 163.9h4.1v.5h-4.1z" fill="none" stroke="#800000" stroke-width=".18"/>
<path d="M140.3 162.9h4.1v.5h-4.1z" fill-rule="evenodd" fill="#800000"/>
<path d="M142.3 159.8v2.5M140.3 162.9h4.1v.5h-4.1zM142.3 164.9v2.5" fill="none" stroke="#800000" stroke-width=".18"/>
<path d="M137.2 192.8h10.2v5.1h-10.2z" fill="none" stroke="#800000" stroke-width=".25"/>
<path d="M198.2 75.5h2.5v1h-2.5z" fill-rule="evenodd" fill="#800000"/>
<path d="M195.7 76h2.5M198.2 75.5h2.5v1h-2.5z" fill="none" stroke="#800000" stroke-width=".18"/>
<path d="M198.2 78.1h2.5v1h-2.5z" fill-rule="evenodd" fill="#800000"/>
<path d="M195.7 78.6h2.5M198.2 78.1h2.5v1h-2.5z" fill="none" stroke="#800000" stroke-width=".18"/>
<path d="M198.2 80.6h2.5v1h-2.5z" fill-rule="evenodd" fill="#800000"/>
<path d="M127.1 98.9h2.5l.4-1 .6 2 .7-2 .6 2 .6-2 .7 2 .6-2 .7 2 .2-1h2.5M195.7 81.1h2.5M198.2 80.6h2.5v1h-2.5zM127.1 106.5h2.5l.4-1 .6 2 .7-2 .6 2 .6-2 .7 2 .6-2 .7 2 .2-1h2.5" fill="none" stroke="#800000" stroke-width=".18"/>
<path d="M149.2 192.1l1.5 1.5M150.7 192.1l-1.5 1.5" fill="none" stroke="#800000" stroke-width=".25"/>
<path d="M148.9 191.9a1.39 1.39 0 0 1 2.2 .2 1.39 1.39 0 0 1-.8 2.1 1.39 1.39 0 0 1-1.8-1.4h.3a1.13 1.13 0 0 1 1.5-1.1 1.13 1.13 0 0 1 .6 1.8 1.13 1.13 0 0 1-1.8 0l-.3-.7h-.3z" fill-rule="evenodd" fill="#800000"/>
<path d="M148.9 191.9a1.39 1.39 0 0 1 2.2 .2 1.39 1.39 0 0 1-.8 2.1 1.39 1.39 0 0 1-1.8-1.4h.3a1.13 1.13 0 0 1 1.5-1.1 1.13 1.13 0 0 1 .6 1.8 1.13 1.13 0 0 1-1.8 0l-.3-.7h-.3z" fill="none" stroke="#800000" stroke-width=".18"/>
<path d="M154.3 192.1l1.5 1.5M155.8 192.1l-1.5 1.5" fill="none" stroke="#800000" stroke-width=".25"/>
<path d="M154 191.9a1.39 1.39 0 0 1 2.2 .2 1.39 1.39 0 0 1-.8 2.1 1.39 1.39 0 0 1-1.8-1.4h.3a1.13 1.13 0 0 1 1.4-1.1 1.13 1.13 0 0 1 .7 1.8 1.13 1.13 0 0 1-1.9 0l-.2-.7h-.3z" fill-rule="evenodd" fill="#800000"/>
<path d="M154 191.9a1.39 1.39 0 0 1 2.2 .2 1.39 1.39 0 0 1-.8 2.1 1.39 1.39 0 0 1-1.8-1.4h.3a1.13 1.13 0 0 1 1.4-1.1 1.13 1.13 0 0 1 .7 1.8 1.13 1.13 0 0 1-1.9 0l-.2-.7h-.3z" fill="none" stroke="#800000" stroke-width=".18"/>
<path d="M152.5 126.8v2.6M45.8 152.2h5.1v17.8M45.8 164.9h5.1" fill="none" stroke="#008000" stroke-width=".18"/>
<circle cx="50.9" cy="164.9" r=".51" fill="#008000"/>
<circle cx="50.9" cy="164.9" r=".51" fill="none" stroke="#008000" stroke-width=".18"/>
<circle cx="50.9" cy="164.9" r=".51" fill="#008000"/>
<g fill="none" stroke="#008000" stroke-width=".18">
<path d="M238.8 48.1h2.5M238.8 40.5h2.5v10.1M66.2 159.8v2.5M78.9 159.8v2.5M106.8 177.6h2.5v15.2M142.3 167.4v7.6M152.5 172.5v2.5M94.1 190.3v2.5"/>
<circle cx="50.9" cy="164.9" r=".51"/>
</g>
<circle cx="241.3" cy="48.1" r=".51" fill="#008000"/>
<g fill="none" stroke="#008000" stroke-width=".18">
<path d="M157.6 78.6h5M162.6 76h-5v12.7M157.6 81.1h5"/>
<circle cx="241.3" cy="48.1" r=".51"/>
</g>
<circle cx="157.6" cy="78.6" r=".51" fill="#008000"/>
<circle cx="157.6" cy="78.6" r=".51" fill="none" stroke="#008000" stroke-width=".18"/>
<circle cx="157.6" cy="81.1" r=".51" fill="#008000"/>
<g fill="none" stroke="#008000" stroke-width=".18">
<path d="M205.8 83.7v5M213.4 81.1v5.1h-7.6"/>
<circle cx="157.6" cy="81.1" r=".51"/>
</g>
<circle cx="205.8" cy="86.2" r=".51" fill="#008000"/>
<g fill="none" stroke="#008000" stroke-width=".18">
<path d="M139.8 50.6v2.6M137.2 86.2v2.5h10.2v-2.5"/>
<circle cx="205.8" cy="86.2" r=".51"/>
</g>
<circle cx="142.3" cy="88.7" r=".51" fill="#008000"/>
<g fill="none" stroke="#008000" stroke-width=".18">
<path d="M71.2 106.5h2.6M99.1 106.5h2.6M243.9 131.9h5.1v2.6M132.2 149.6h20.3M142.3 149.6v10.2M152.5 147.2v5"/>
<circle cx="142.3" cy="88.7" r=".51"/>
</g>
<circle cx="142.3" cy="149.6" r=".51" fill="#008000"/>
<circle cx="142.3" cy="149.6" r=".51" fill="none" stroke="#008000" stroke-width=".18"/>
<circle cx="152.5" cy="149.6" r=".51" fill="#008000"/>
<g fill="none" stroke="#008000" stroke-width=".18">
<path d="M139.8 38v5.1M139.8 40.5h22.8"/>
<circle cx="152.5" cy="149.6" r=".51"/>
</g>
<circle cx="139.8" cy="40.5" r=".51" fill="#008000"/>
<g fill="none" stroke="#008000" stroke-width=".18">
<path d="M243.9 78.6h5.1M249 73.5v50.8h-5.1M243.9 93.8h5.1M243.9 86.2h5.1M243.9 101.4h5.1M243.9 109.1h5.1M243.9 116.7h5.1"/>
<circle cx="139.8" cy="40.5" r=".51"/>
</g>
<circle cx="249" cy="93.8" r=".51" fill="#008000"/>
<circle cx="249" cy="93.8" r=".51" fill="none" stroke="#008000" stroke-width=".18"/>
<circle cx="249" cy="101.4" r=".51" fill="#008000"/>
<circle cx="249" cy="101.4" r=".51" fill="none" stroke="#008000" stroke-width=".18"/>
<circle cx="249" cy="109.1" r=".51" fill="#008000"/>
<circle cx="249" cy="109.1" r=".51" fill="none" stroke="#008000" stroke-width=".18"/>
<circle cx="249" cy="116.7" r=".51" fill="#008000"/>
<circle cx="249" cy="116.7" r=".51" fill="none" stroke="#008000" stroke-width=".18"/>
<circle cx="249" cy="78.6" r=".51" fill="#008000"/>
<circle cx="249" cy="78.6" r=".51" fill="none" stroke="#008000" stroke-width=".18"/>
<circle cx="249" cy="86.2" r=".51" fill="#008000"/>
<g fill="none" stroke="#008000" stroke-width=".18">
<path d="M71.2 109.1h2.6M99.1 109.1h2.6M152.5 101.4v2.6M63.6 149.6h22.8M66.2 149.6v2.6M78.9 144.6v7.6"/>
<circle cx="249" cy="86.2" r=".51"/>
</g>
<circle cx="66.2" cy="149.6" r=".51" fill="#008000"/>
<circle cx="66.2" cy="149.6" r=".51" fill="none" stroke="#008000" stroke-width=".18"/>
<circle cx="78.9" cy="149.6" r=".51" fill="#008000"/>
<circle cx="78.9" cy="149.6" r=".51" fill="none" stroke="#008000" stroke-width=".18"/>
<circle cx="78.9" cy="149.6" r=".51" fill="#008000"/>
<g fill="none" stroke="#008000" stroke-width=".18">
<path d="M193.1 35.4h5.1M195.7 35.4v2.6h-2.6"/>
<circle cx="78.9" cy="149.6" r=".51"/>
</g>
<circle cx="195.7" cy="35.4" r=".51" fill="#008000"/>
<g fill="none" stroke="#008000" stroke-width=".18">
<path d="M132.2 76h15.2v2.6M137.2 76v2.6"/>
<circle cx="195.7" cy="35.4" r=".51"/>
</g>
<circle cx="137.2" cy="76" r=".51" fill="#008000"/>
<g fill="none" stroke="#008000" stroke-width=".18">
<path d="M228.6 63.3h10.2M160.1 116.7v5.1M157.6 121.8h10.1"/>
<circle cx="137.2" cy="76" r=".51"/>
</g>
<circle cx="160.1" cy="121.8" r=".51" fill="#008000"/>
<g fill="none" stroke="#008000" stroke-width=".18">
<path d="M193.1 71h1.3M94.1 157.3v7.6M94.1 162.3h17.7"/>
<circle cx="160.1" cy="121.8" r=".51"/>
</g>
<circle cx="94.1" cy="162.3" r=".51" fill="#008000"/>
<g fill="none" stroke="#008000" stroke-width=".18">
<path d="M157.6 55.7h5M157.6 58.3h5M157.6 53.2h5M193.1 50.6h5.1M193.1 48.1h5.1M193.1 45.6h5.1M193.1 43.1h5.1M71.2 78.6h2.6M71.2 73.5h2.6M71.2 71h2.6M99.1 78.6h2.6M99.1 73.5h2.6"/>
<path d="M99.1 71h2.6M157.6 60.8h5M157.6 63.3h5M157.6 68.4h5M157.6 71h5M231.2 78.6h2.5M71.2 88.7h2.6M71.2 91.3h2.6M99.1 88.7h2.6M99.1 91.3h2.6M137.2 98.9h2.6M231.2 86.2h2.5"/>
<path d="M231.2 93.8h2.5M137.2 106.5h2.6M231.2 101.4h2.5M231.2 116.7h2.5M71.2 129.4h2.6M71.2 126.8h2.6M71.2 124.3h2.6M71.2 121.8h2.6M99.1 129.4h2.6M99.1 126.8h2.6M99.1 124.3h2.6M99.1 121.8h2.6"/>
<path d="M231.2 131.9h2.5M231.2 124.3h2.5M101.7 149.6h20.3M104.2 149.6v2.6h-2.5M111.8 149.6v2.6"/>
<circle cx="94.1" cy="162.3" r=".51"/>
</g>
<circle cx="104.2" cy="149.6" r=".51" fill="#008000"/>
<circle cx="104.2" cy="149.6" r=".51" fill="none" stroke="#008000" stroke-width=".18"/>
<circle cx="111.8" cy="149.6" r=".51" fill="#008000"/>
<g fill="none" stroke="#008000" stroke-width=".18">
<path d="M94.1 175v5.1M94.1 177.6h2.5M152.5 162.3v2.6"/>
<circle cx="111.8" cy="149.6" r=".51"/>
</g>
<circle cx="94.1" cy="177.6" r=".51" fill="#008000"/>
<g fill="none" stroke="#008000" stroke-width=".18">
<path d="M152.5 43.1h7.6v2.5h2.5M162.6 48.1h-2.5v2.5h-7.6M228.6 48.1v10.2h-35.5M228.6 40.5h-2.5v15.2h-33M71.2 76h2.6M99.1 76h2.6M157.6 65.9h5M193.1 68.4h12.7v5.1M193.1 65.9h20.3v7.6M193.1 63.3h28M231.2 109.1h2.5M45.8 149.6h12.7"/>
<path d="M48.4 149.6v12.7h-2.6"/>
<circle cx="94.1" cy="177.6" r=".51"/>
</g>
<circle cx="48.4" cy="149.6" r=".51" fill="#008000"/>
<g fill="none" stroke="#008000" stroke-width=".18">
<path d="M193.1 76h2.6M193.1 78.6h2.6M124.5 98.9h2.6M193.1 81.1h2.6M71.2 101.4h2.6M71.2 104h2.6M99.1 101.4h2.6M99.1 104h2.6M124.5 106.5h2.6M152.5 114.1v2.6"/>
<circle cx="48.4" cy="149.6" r=".51"/>
</g>
<text font-size="7.2" fill="#808000" x="17.9" y="22.7">BigEasyDriver v1.6a</text>
<text font-size="3.6" fill="#808000" x="17.9" y="27.8">www.schmalzhaus.com/BigEasyDriver</text>
<text font-size="3.6" fill="#800000" x="163.9" y="189">Design by:</text>
<g font-size="2.7" fill="#800000">
<text x="165.2" y="172.5">Attribution Share-Alike 3.0 License</text>
<text x="165.2" y="168.7">Released under the Creative Commons</text>
<text x="165.2" y="176.3">http://creativecommons.org/licenses/by-sa/3.0</text>
<text x="256.6" y="182.7">SFE</text>
</g>
<g font-size="2.5" fill="#808080">
<text x="138.8" y="34.4">VCC</text>
<text x="165.2" y="32.4">IC1</text>
<text x="234.1" y="39">.11</text>
<text x="141.3" y="45.2">C7</text>
<text x="154" y="45.2">C6</text>
<text x="233.3" y="43.8">R19</text>
<text x="234.1" y="46.6">.11</text>
<text x="141.3" y="50.2">.1uf</text>
<text x="154" y="50.2">.1uf</text>
<text x="233.3" y="51.4">R18</text>
<text x="137.2" y="58.3">GND</text>
<text x="238.8" y="55.7">GND</text>
<text x="222.6" y="60.4">C11</text>
<text x="61.1" y="67.6">JP10</text>
<text x="89" y="67.6">JP11</text>
<text x="222.6" y="68">.1uf</text>
<text x="247.9" y="69.9">VCC</text>
<text x="215" y="75.6">C10</text>
<text x="235" y="77.1">R12</text>
<text x="138.8" y="80.7">C8</text>
<text x="148.9" y="80.7">C9</text>
<text x="204.3" y="79" transform="rotate(-90 204.3 79)">20K</text>
<text x="209.1" y="79" transform="rotate(-90 209.1 79)">R20</text>
<text x="215" y="80.7">.22uF</text>
<text x="235" y="81.9">20K</text>
<text x="61.1" y="85.4">JP6</text>
<text x="89" y="85.4">JP13</text>
<text x="138.8" y="85.8">.1uf</text>
<text x="148.9" y="85.8">.1uf</text>
<text x="165.2" y="86.2">A4988ALT1</text>
<text x="235" y="89.5">20K</text>
<text x="235" y="84.7">R11</text>
<text x="139.8" y="93.8">GND</text>
<text x="155" y="93.8">GND</text>
<text x="203.3" y="93.8">GND</text>
<text x="235" y="92.3">R1</text>
<text x="61.1" y="98.1">JP14</text>
<text x="89" y="98.1">JP12</text>
<text x="128.4" y="97.4">R14</text>
<text x="154.8" y="100.7">VCC</text>
<text x="235" y="97.1">20K</text>
<text x="235" y="99.9">R2</text>
<text x="128.4" y="102.2">1K</text>
<text x="128.4" y="105">R15</text>
<text x="235" y="104.7">20K</text>
<text x="235" y="107.6">R3</text>
<text x="128.4" y="109.8">1K</text>
<text x="151" y="110.2" transform="rotate(-90 151 110.2)">8.2K</text>
<text x="155.7" y="109.5" transform="rotate(-90 155.7 109.5)">R13</text>
<text x="158.8" y="112.9">TP1</text>
<text x="235" y="112.4">20K</text>
<text x="61.1" y="118.4">JP3</text>
<text x="89" y="118.4">JP5</text>
<text x="154.3" y="120">R16</text>
<text x="235" y="120">20K</text>
<text x="235" y="115.1">R4</text>
<text x="154" y="124.5">10K</text>
<text x="235" y="122.8">R5</text>
<text x="235" y="127.6">20K</text>
<text x="235" y="130.4">R10</text>
<text x="149.9" y="134.5">GND</text>
<text x="235" y="135.2">20K</text>
<text x="153" y="143.8">VCC</text>
<text x="246.4" y="139.5">GND</text>
<text x="35.7" y="146.4">JP1</text>
<text x="55" y="145.6">B340A-13-F</text>
<text x="59.8" y="147.9">D1</text>
<text x="76.3" y="144.6" transform="rotate(-90 76.3 144.6)">V+</text>
<text x="124.5" y="147.2">APWR</text>
<text x="67.2" y="154.1">C14</text>
<text x="80.4" y="154.3">C1</text>
<text x="35.7" y="159">JP7</text>
<text x="67.2" y="158.9">47uF</text>
<text x="80.4" y="159.4">.1uF</text>
<text x="96.6" y="159.8">LM317L</text>
<text x="96.6" y="157.3">IC2</text>
<text x="110.4" y="161.1" transform="rotate(-90 110.4 161.1)">R8</text>
<text x="115.1" y="161.1" transform="rotate(-90 115.1 161.1)">240</text>
<text x="143.8" y="162">C2</text>
<text x="151" y="161.1" transform="rotate(-90 151 161.1)">R9</text>
<text x="155.8" y="161.1" transform="rotate(-90 155.8 161.1)">1K</text>
<text x="63.6" y="167.4">GND</text>
<text x="76.3" y="167.4">GND</text>
<text x="143.8" y="167">1uF</text>
<text x="92.6" y="173.8" transform="rotate(-90 92.6 173.8)">R6</text>
<text x="97.4" y="173.8" transform="rotate(-90 97.4 173.8)">390</text>
<text x="48.4" y="175">GND</text>
<text x="99.1" y="175">3/5V</text>
<text x="156" y="174.5" transform="rotate(-90 156 174.5)">PWR_LED</text>
<text x="158.2" y="174.5" transform="rotate(-90 158.2 174.5)">YELLOW</text>
<text x="139.8" y="180.1">GND</text>
<text x="149.9" y="180.1">GND</text>
<text x="92.6" y="189" transform="rotate(-90 92.6 189)">R7</text>
<text x="97.4" y="189" transform="rotate(-90 97.4 189)">330</text>
<text x="91.5" y="197.9">GND</text>
<text x="106.8" y="197.9">GND</text>
</g>
<g font-size="2.5" fill="#800000">
<text x="163.9" y="191.6">Revised by Patrick Alberts</text>
<text x="185.8" y="189">Brian Schmalz</text>
<text x="163.9" y="194.1">Produced by SparkFun Electronics</text>
</g>
<g font-size="2.1" fill="#808080">
<text x="167.5" y="41.3">VDD</text>
<text x="183.4" y="36.2">VBB1</text>
<text x="183.4" y="38.7">VBB2</text>
<text x="167.5" y="46.4">CP1</text>
<text x="181.7" y="46.4">OUT1A</text>
<text x="181.8" y="43.8">OUT1B</text>
<text x="167.5" y="48.9">CP2</text>
<text x="167.5" y="53.9">STEP</text>
<text x="181.7" y="48.9">OUT2A</text>
<text x="181.8" y="51.4">OUT2B</text>
<text x="167.5" y="56.5">DIR</text>
<text x="167.5" y="59">RESET</text>
<text x="181" y="56.5">SENSE1</text>
<text x="181" y="59">SENSE2</text>
<text x="167.5" y="61.6">MS1</text>
<text x="167.5" y="64.1">MS2</text>
<text x="184.5" y="64.1">VCP</text>
<text x="68.5" y="70.6">4</text>
<text x="96.4" y="70.6">4</text>
<text x="167.5" y="69.2">ENABLE</text>
<text x="167.5" y="66.6">MS3</text>
<text x="167.5" y="71.7">SLEEP</text>
<text x="183" y="69.2">ROSC</text>
<text x="183.1" y="66.6">VREG</text>
<text x="184.7" y="71.7">REF</text>
<text x="68.5" y="75.7">2</text>
<text x="68.5" y="73.2">3</text>
<text x="96.4" y="75.7">2</text>
<text x="96.4" y="73.2">3</text>
<text x="167.5" y="76.8">GND</text>
<text x="185.6" y="76.8">NC</text>
<text x="68.5" y="78.2">1</text>
<text x="96.4" y="78.2">1</text>
<text x="167.5" y="79.3">GND</text>
<text x="167.5" y="81.9">GND_PAD</text>
<text x="185.6" y="79.3">NC</text>
<text x="185.6" y="81.9">NC</text>
<text x="68.5" y="88.4">2</text>
<text x="96.4" y="88.4">2</text>
<text x="68.5" y="90.9">1</text>
<text x="96.4" y="90.9">1</text>
<text x="68.5" y="101.1">4</text>
<text x="96.4" y="101.1">4</text>
<text x="68.5" y="106.2">2</text>
<text x="68.5" y="103.6">3</text>
<text x="96.4" y="106.2">2</text>
<text x="96.4" y="103.6">3</text>
<text x="68.5" y="108.7">1</text>
<text x="96.4" y="108.7">1</text>
<text x="68.5" y="123.9">3</text>
<text x="68.5" y="121.4">4</text>
<text x="96.4" y="123.9">3</text>
<text x="96.4" y="121.4">4</text>
<text x="68.5" y="129">1</text>
<text x="68.5" y="126.4">2</text>
<text x="96.4" y="129">1</text>
<text x="96.4" y="126.4">2</text>
<text x="43.1" y="149.3">2</text>
<text x="43.1" y="151.8">1</text>
<text x="89.6" y="150.3">IN</text>
<text x="92" y="154">ADJ</text>
<text x="94.7" y="150.3">OUT</text>
<text x="43.1" y="164.5">1</text>
<text x="43.1" y="162">2</text>
</g>
<g font-size="2" fill="#808000">
<text x="152.5" y="22.7">NOTE: VCC is normally an OUTPUT. You do not need to</text>
<text x="152.5" y="27.8">The only power needed is through M+ (motor power).</text>
<text x="152.5" y="25.3">supply power to the Big Easy Driver through VCC.</text>
<text x="23" y="32.9">An easy to use bipolar stepper motor driver</text>
<text x="23" y="35.4">Use 4 wire, 6 wire or 8 wire steper motors</text>
<text x="94.1" y="35.4">Short JP10, or JP6 pins</text>
<text x="94.1" y="32.9">DEFAULT OPTIONS</text>
<text x="23" y="38">From 0mA/phase to over 2A/phase</text>
<text x="23" y="40.5">Defaults to 5V for Vcc (logic supply), settable to 3.3V</text>
<text x="94.1" y="38">to GND or Vcc to override</text>
<text x="23" y="43.1">Supply 8V to 35V DC power input on JP1 or JP7</text>
<text x="23" y="45.6">Do not connect or disconnect motor</text>
<text x="94.1" y="43.1">SLEEP = Vcc (awake)</text>
<text x="94.1" y="45.6">MS1 = Vcc (1/16 microstep)</text>
<text x="23" y="48.1">while BigEasyDriver is powered</text>
<text x="94.1" y="48.1">MS2 = Vcc (1/16 microstep)</text>
<text x="94.1" y="50.6">ENABLE = GND (enabled)</text>
<text x="94.1" y="53.2">RESET = Vcc (not reset)</text>
<text x="94.1" y="55.7">MS3 = Vcc (1/16 microstep)</text>
<text x="57" y="63.3">D.N.I</text>
<text x="57" y="60.5">.100&quot; Headers</text>
<text x="87" y="63.3">D.N.I</text>
<text x="87" y="60.8">3.5mm Screw Terminals</text>
<text x="17.9" y="68.4">You only need to connect M+,</text>
<text x="17.9" y="70.5">GND, STEP, DIR and the motor</text>
<text x="17.9" y="72.6">outputs. All other I/O is set to</text>
<text x="17.9" y="74.8">default to 1/16th microstep</text>
<text x="17.9" y="76.9">mode, and connections are</text>
<text x="17.9" y="79">not required for basic</text>
<text x="17.9" y="81.1">operation.</text>
<text x="20.4" y="101.4">DIR is level sensitive</text>
<text x="20.4" y="104">A rising edge on STEP</text>
<text x="20.4" y="106.5">causes a step</text>
<text x="20.4" y="109.1">Both take 0V to Vcc</text>
<text x="17.9" y="119.2">Bi-polar Stepper Motor Outputs</text>
<text x="20.4" y="121.8">Coil A of motor across</text>
<text x="20.4" y="124.3">COILA+ and COILA-</text>
<text x="20.4" y="126.8">Coil B of motor across</text>
<text x="20.4" y="129.4">COILB+ and COILB-</text>
<text x="157.3" y="131.1">At VCC = 3.3V, full clockwise = 2.08A coil current</text>
<text x="157.3" y="126.8">Current adjust pot: adjusts max coil</text>
<text x="157.3" y="128.9">current. R13 set such that:</text>
<text x="157.3" y="133.2">At VCC = 5V, 64% clockwise = 2.0A coil current</text>
<text x="157.3" y="135.3">Note driver can only output 2A coil current,</text>
<text x="157.3" y="137.4">and is dependent on input voltage, motor,</text>
<text x="17.9" y="139.5">Power Input JP1, JP7</text>
<text x="17.9" y="142.1">8V to 35V DC</text>
<text x="86.5" y="142.1">Must use LM317</text>
<text x="114.4" y="139.5">APWR Normally Shorted</text>
<text x="114.4" y="142.1">Cut to use your own</text>
<text x="157.3" y="139.5">and heat sinking/fan to reach this.</text>
<text x="29.1" y="147.2">D.N.I</text>
<text x="86.5" y="144.6">For 35V V+ input</text>
<text x="114.4" y="144.6">Vcc source from JP14 VCC</text>
<text x="157.6" y="147.2">Voltage regulator can supply 100mA</text>
<text x="157.6" y="149.7">only 15mA of which the BED needs.</text>
<text x="157.6" y="152.2">The rest you can use, if you want</text>
<text x="157.6" y="154.7">from the VCC pin.</text>
<text x="66.2" y="170">Both C14 and C1 must</text>
<text x="66.2" y="172.5">Be rated for &gt;=50V</text>
<text x="99.1" y="170">3/5V Normally Open -&gt; Vcc=5.0V</text>
<text x="99.1" y="172.5">3/5V Closed -&gt; Vcc = 3.3V</text>
</g>
<g font-size="1.8" fill="#808080">
<text x="199.5" y="36.1">V+</text>
<text x="199.5" y="46.2">COILA-</text>
<text x="199.5" y="43.7">COILA+</text>
<text x="152.3" y="53.8">STEP</text>
<text x="199.5" y="51.3">COILB+</text>
<text x="199.5" y="48.7">COILB-</text>
<text x="151.1" y="58.9">RESET</text>
<text x="153.3" y="56.3">DIR</text>
<text x="153" y="61.4">MS1</text>
<text x="153" y="64">MS2</text>
<text x="240.1" y="64">V+</text>
<text x="75.1" y="71.6">SLEEP</text>
<text x="103" y="71.6">SLEEP</text>
<text x="150.1" y="69">ENABLE</text>
<text x="151.4" y="71.6">SLEEP</text>
<text x="153" y="66.5">MS3</text>
<text x="195.7" y="71.6">CUR_REF</text>
<text x="75.1" y="74.1">RESET</text>
<text x="75.1" y="76.7">MS3</text>
<text x="103" y="74.1">RESET</text>
<text x="103" y="76.7">MS3</text>
<text x="128.5" y="76.7">V+</text>
<text x="75.1" y="79.2">MS2</text>
<text x="103" y="79.2">MS2</text>
<text x="225.9" y="79.2">STEP</text>
<text x="75.1" y="89.4">MS1</text>
<text x="103" y="89.4">MS1</text>
<text x="226.9" y="86.8">DIR</text>
<text x="75.1" y="91.9">ENABLE</text>
<text x="103" y="91.9">ENABLE</text>
<text x="226.6" y="94.4">MS1</text>
<text x="117.5" y="99.5">DIR_IN</text>
<text x="141.1" y="99.5">DIR</text>
<text x="75.1" y="107.1">GND</text>
<text x="75.1" y="102.1">DIR_IN</text>
<text x="75.1" y="104.6">STEP_IN</text>
<text x="103" y="107.1">GND</text>
<text x="103" y="102.1">DIR_IN</text>
<text x="103" y="104.6">STEP_IN</text>
<text x="116.4" y="107.1">STEP_IN</text>
<text x="141.1" y="107.1">STEP</text>
<text x="226.6" y="102.1">MS2</text>
<text x="75.1" y="109.7">VCC</text>
<text x="103" y="109.7">VCC</text>
<text x="226.6" y="109.7">MS3</text>
<text x="225" y="117.3">SLEEP</text>
<text x="75.1" y="124.9">COILA-</text>
<text x="75.1" y="122.4">COILA+</text>
<text x="103" y="124.9">COILA-</text>
<text x="103" y="122.4">COILA+</text>
<text x="169" y="122.4">CUR_REF</text>
<text x="224.7" y="124.9">RESET</text>
<text x="75.1" y="130">COILB+</text>
<text x="75.1" y="127.5">COILB-</text>
<text x="103" y="130">COILB+</text>
<text x="103" y="127.5">COILB-</text>
<text x="223.7" y="132.5">ENABLE</text>
</g>
<g font-size="1.8" fill="#800000">
<text x="139.8" y="195.1">OSHW</text>
<text x="139.9" y="196.9">LOGO</text>
</g>
<g font-size="1.1" fill="#808000">
<text x="17.9" y="175">Change List:</text>
<text x="17.9" y="176.3">v1.0 BPS Origonal version</text>
<text x="17.9" y="177.6">v1.1 BPS Added pull-ups, re-routed</text>
<text x="17.9" y="178.9">v1.2 5/2/11 BPS Silk screen corrections, sense resistors now .11 ohms</text>
<text x="17.9" y="181.4">v1.3 SF 1/10/12</text>
<text x="20.4" y="180.1">SparkFun design rules applied - minor layout tweaks, R13 now 2.49K</text>
<text x="20.4" y="182.7">-updated footprint for driver IC (1:1)</text>
<text x="20.4" y="183.9">-ran all traces directly away from IC</text>
<text x="20.4" y="185.2">-moved vias and retraced as necessary on VCC and TOP layers</text>
<text x="17.9" y="186.5">v1.4 SF 4/17/2013 Fixed current adjustment pot silk so directions are correct</text>
<text x="17.9" y="187.7">v1.5 SF 6/27/2013</text>
<text x="17.9" y="191.6">v1.6 BPS 3/28/2014</text>
<text x="20.4" y="190.3">Changed license from CC by 3.0 to CC by-sa 3.0</text>
<text x="20.4" y="189">Updated to standard 0603 foorprints, some rerouting, schematic nets changed</text>
<text x="20.4" y="195.4">Added current limiting resistors to STEP and DIR</text>
<text x="20.4" y="192.8">Removed large hole in solder mask on bottom</text>
<text x="20.4" y="194.1">Changed R13 to 8.2K to improve range of current adjust pot</text>
</g>
</svg>
